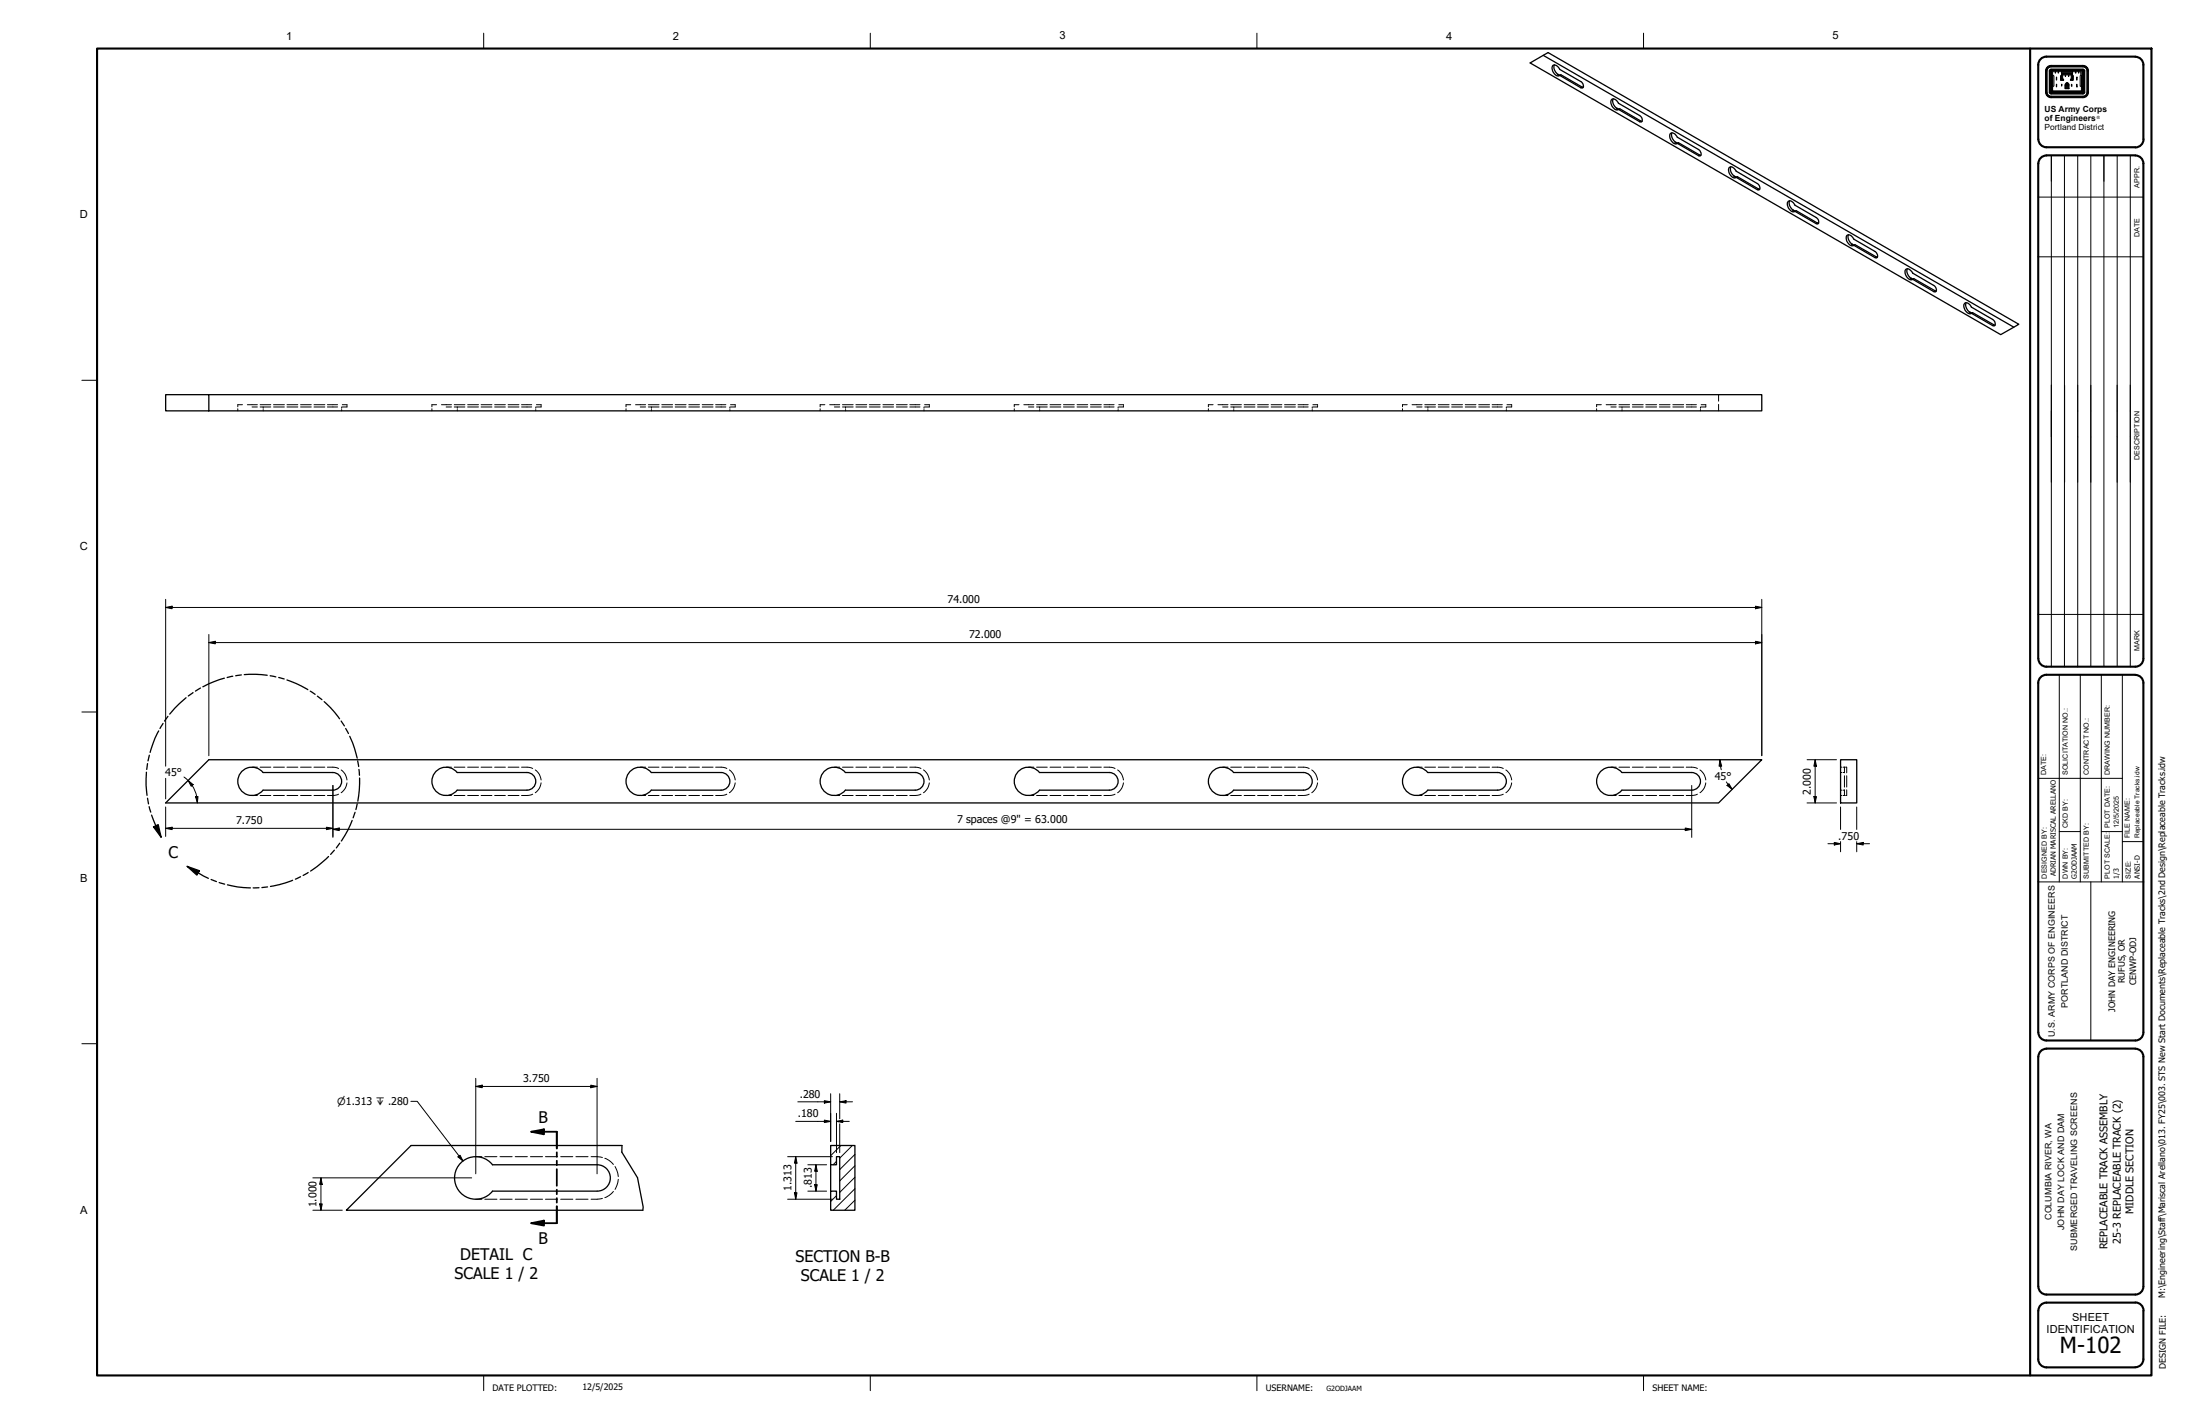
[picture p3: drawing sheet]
<svg xmlns="http://www.w3.org/2000/svg" width="864mm" height="559mm" viewBox="0 0 864 559" stroke-linecap="round" stroke-linejoin="round" font-family="sans-serif">
<!-- layer: Hatch (ANSI) -->
<path d="M328.4 455.7l-1.4 1.4M330.1 449.5l-4 4M334.6 449.5l-5 5M335.6 457.5l-6 5.9M335.6 453l-6 6M328.4 469.2l-2.3 2.3M335.6 471l-4 3.9M335.6 466.5l-8.5 8.4M335.6 462l-6 5.9" fill="none" stroke="#000" stroke-width=".39"/>
<!-- layer: Hidden (ANSI) -->
<g fill="none" stroke="#000" stroke-width=".39">
<path d="M95.2 158.8h-1.9v.8M97.1 158.8h3.9M98.9 159.7h2.1M102.1 158.8h4.2M102.1 159.7h4.2M103.3 159.7v.5M107.4 158.8h4.2M107.4 159.7h4.2M112.6 158.8h4.3M112.6 159.7h4.3M118 158.8h4.2M118 159.7h4.2"/>
<path d="M123.3 158.8h4.2M123.3 159.7h4.2M128.5 158.8h4M128.5 159.7h4M134.1 159.7v.5M134.4 158.8h1.8v.3M136.2 159.4v.3h-1.8M171.4 158.8h-1.9v.8M173.3 158.8h3.9M175.1 159.7h2.1M178.3 158.8h4.2M178.3 159.7h4.2"/>
<path d="M179.5 159.7v.5M183.6 158.8h4.2M183.6 159.7h4.2M188.8 158.8h4.3M188.8 159.7h4.3M194.2 158.8h4.2M194.2 159.7h4.2M199.5 158.8h4.2M199.5 159.7h4.2M204.7 158.8h4M204.7 159.7h4M210.3 159.7v.5"/>
<path d="M210.6 158.8h1.8v.3M212.4 159.4v.3h-1.8M247.6 158.8h-1.9v.8M249.5 158.8h3.9M251.3 159.7h2.1M254.5 158.8h4.2M254.5 159.7h4.2M255.7 159.7v.5M259.8 158.8h4.2M259.8 159.7h4.2M265 158.8h4.3M265 159.7h4.3"/>
<path d="M270.4 158.8h4.2M270.4 159.7h4.2M275.7 158.8h4.2M275.7 159.7h4.2M280.9 158.8h4M280.9 159.7h4M286.5 159.7v.5M286.8 158.8h1.8v.3M288.6 159.4v.3h-1.8M323.8 158.8h-1.9v.8M325.7 158.8h3.9M327.5 159.7h2.1"/>
<path d="M330.7 158.8h4.2M330.7 159.7h4.2M331.9 159.7v.5M336 158.8h4.2M336 159.7h4.2M341.2 158.8h4.3M341.2 159.7h4.3M346.6 158.8h4.2M346.6 159.7h4.2M351.9 158.8h4.2M351.9 159.7h4.2M357.1 158.8h4"/>
<path d="M357.1 159.7h4M362.7 159.7v.5M363 158.8h1.8v.3M364.8 159.4v.3h-1.8M400 158.8h-1.9v.8M401.9 158.8h3.9M403.7 159.7h2.1M406.9 158.8h4.2M406.9 159.7h4.2M408.1 159.7v.5M412.2 158.8h4.2M412.2 159.7h4.2"/>
<path d="M417.4 158.8h4.3M417.4 159.7h4.3M422.8 158.8h4.2M422.8 159.7h4.2M428.1 158.8h4.2M428.1 159.7h4.2M433.3 158.8h4M433.3 159.7h4M438.9 159.7v.5M439.2 158.8h1.8v.3M441 159.4v.3h-1.8M476.2 158.8h-1.9v.8"/>
<path d="M478.1 158.8h3.9M479.9 159.7h2.1M483.1 158.8h4.2M483.1 159.7h4.2M484.3 159.7v.5M488.4 158.8h4.2M488.4 159.7h4.2M493.6 158.8h4.3M493.6 159.7h4.3M499 158.8h4.2M499 159.7h4.2M504.3 158.8h4.2"/>
<path d="M504.3 159.7h4.2M509.5 158.8h4M509.5 159.7h4M515.1 159.7v.5M515.4 158.8h1.8v.3M517.2 159.4v.3h-1.8M552.4 158.8h-1.9v.8M554.3 158.8h3.9M556.1 159.7h2.1M559.3 158.8h4.2M559.3 159.7h4.2M560.5 159.7v.5"/>
<path d="M564.6 158.8h4.2M564.6 159.7h4.2M569.8 158.8h4.3M569.8 159.7h4.3M575.2 158.8h4.2M575.2 159.7h4.2M580.5 158.8h4.2M580.5 159.7h4.2M585.7 158.8h4M585.7 159.7h4M591.3 159.7v.5M591.6 158.8h1.8v.3"/>
<path d="M593.4 159.4v.3h-1.8M628.6 158.8h-1.9v.8M630.5 158.8h3.9M632.3 159.7h2.1M635.5 158.8h4.2M635.5 159.7h4.2M636.7 159.7v.5M640.8 158.8h4.2M640.8 159.7h4.2M646 158.8h4.3M646 159.7h4.3M651.4 158.8h4.2"/>
<path d="M651.4 159.7h4.2M656.7 158.8h4.2M656.7 159.7h4.2M661.9 158.8h4M661.9 159.7h4M667.5 159.7v.5M667.8 158.8h1.8v.3M669.6 159.4v.3h-1.8M674.6 154.9v2.5M674.6 158.7v2.5M93.3 160.4v.8M103.3 160.7v.5"/>
<path d="M134.1 160.7v.5M169.5 160.4v.8M179.5 160.7v.5M210.3 160.7v.5M245.7 160.4v.8M255.7 160.7v.5M286.5 160.7v.5M321.9 160.4v.8M331.9 160.7v.5M362.7 160.7v.5M398.1 160.4v.8M408.1 160.7v.5"/>
<path d="M438.9 160.7v.5M474.3 160.4v.8M484.3 160.7v.5M515.1 160.7v.5M550.5 160.4v.8M560.5 160.7v.5M591.3 160.7v.5M626.7 160.4v.8M636.7 160.7v.5M667.5 160.7v.5M98.9 301.1h2.1M98.9 312.2h2.1"/>
<path d="M102.1 301.1h4.2M102.1 312.2h4.2M107.4 301.1h4.2M107.4 312.2h4.2M112.6 301.1h4.3M112.6 312.2h4.3M118 301.1h4.2M118 312.2h4.2M123.3 301.1h4.2M123.3 312.2h4.2M128.5 301.1a7.8 7.8 0 0 1 4.4 .5M132.9 311.7a7.8 7.8 0 0 1-4.4 .5"/>
<path d="M133.9 302.1l1.6 1.7 .7 2.3M136.2 307.2l-.7 2.2-1.6 1.7M175.1 301.1h2.1M175.1 312.2h2.1M178.3 301.1h4.2M178.3 312.2h4.2M183.6 301.1h4.2M183.6 312.2h4.2M188.8 301.1h4.3M188.8 312.2h4.3M194.2 301.1h4.2M194.2 312.2h4.2"/>
<path d="M199.5 301.1h4.2M199.5 312.2h4.2M204.7 301.1a7.8 7.8 0 0 1 4.4 .5M209.1 311.7a7.8 7.8 0 0 1-4.4 .5M210.1 302.1l1.6 1.7 .7 2.3M212.4 307.2l-.7 2.2-1.6 1.7M251.3 301.1h2.1M251.3 312.2h2.1M254.5 301.1h4.2M254.5 312.2h4.2M259.8 301.1h4.2M259.8 312.2h4.2"/>
<path d="M265 301.1h4.3M265 312.2h4.3M270.4 301.1h4.2M270.4 312.2h4.2M275.7 301.1h4.2M275.7 312.2h4.2M280.9 301.1a7.8 7.8 0 0 1 4.4 .5M285.3 311.7a7.8 7.8 0 0 1-4.4 .5M286.3 302.1l1.6 1.7 .7 2.3M288.6 307.2l-.7 2.2-1.6 1.7M327.5 301.1h2.1M327.5 312.2h2.1"/>
<path d="M330.7 301.1h4.2M330.7 312.2h4.2M336 301.1h4.2M336 312.2h4.2M341.2 301.1h4.3M341.2 312.2h4.3M346.6 301.1h4.2M346.6 312.2h4.2M351.9 301.1h4.2M351.9 312.2h4.2M357.1 301.1a7.8 7.8 0 0 1 4.4 .5M361.5 311.7a7.8 7.8 0 0 1-4.4 .5"/>
<path d="M362.5 302.1l1.6 1.7 .7 2.3M364.8 307.2l-.7 2.2-1.6 1.7M403.7 301.1h2.1M403.7 312.2h2.1M406.9 301.1h4.2M406.9 312.2h4.2M412.2 301.1h4.2M412.2 312.2h4.2M417.4 301.1h4.3M417.4 312.2h4.3M422.8 301.1h4.2M422.8 312.2h4.2"/>
<path d="M428.1 301.1h4.2M428.1 312.2h4.2M433.3 301.1a7.8 7.8 0 0 1 4.4 .5M437.7 311.7a7.8 7.8 0 0 1-4.4 .5M438.7 302.1l1.6 1.7 .7 2.3M441 307.2l-.7 2.2-1.6 1.7M479.9 301.1h2.1M479.9 312.2h2.1M483.1 301.1h4.2M483.1 312.2h4.2M488.4 301.1h4.2M488.4 312.2h4.2"/>
<path d="M493.6 301.1h4.3M493.6 312.2h4.3M499 301.1h4.2M499 312.2h4.2M504.3 301.1h4.2M504.3 312.2h4.2M509.5 301.1a7.8 7.8 0 0 1 4.4 .5M513.9 311.7a7.8 7.8 0 0 1-4.4 .5M514.9 302.1l1.6 1.7 .7 2.3M517.2 307.2l-.7 2.2-1.6 1.7M556.1 301.1h2.1M556.1 312.2h2.1"/>
<path d="M559.3 301.1h4.2M559.3 312.2h4.2M564.6 301.1h4.2M564.6 312.2h4.2M569.8 301.1h4.3M569.8 312.2h4.3M575.2 301.1h4.2M575.2 312.2h4.2M580.5 301.1h4.2M580.5 312.2h4.2M585.7 301.1a7.8 7.8 0 0 1 4.4 .5M590.1 311.7a7.8 7.8 0 0 1-4.4 .5"/>
<path d="M591.1 302.1l1.6 1.7 .7 2.3M593.4 307.2l-.7 2.2-1.6 1.7M632.3 301.1h2.1M632.3 312.2h2.1M635.5 301.1h4.2M635.5 312.2h4.2M640.8 301.1h4.2M640.8 312.2h4.2M646 301.1h4.3M646 312.2h4.3M651.4 301.1h4.2M651.4 312.2h4.2"/>
<path d="M656.7 301.1h4.2M656.7 312.2h4.2M661.9 301.1a7.8 7.8 0 0 1 4.4 .5M666.3 311.7a7.8 7.8 0 0 1-4.4 .5M667.3 302.1l1.6 1.7 .7 2.3M669.6 307.2l-.7 2.2-1.6 1.7M722.5 301.1h.5M722.5 312.2h.5M722.5 310.1h.5M722.5 303.1h.5M723.5 301.1h.8M723.5 312.2h.5"/>
<path d="M723.5 310.1h.5M723.5 303.1h.5M724 309.9v2.3h.3M724 301.1v2.2M724 304.4v4.5M724.6 301.1h.3v2.2M724.9 309.9v2.3h-.3M724.9 304.4v4.5M186.8 453.9h2.4M190.3 453.9h4.8M196.3 453.9h4.7M202.2 453.9h4.8"/>
<path d="M208.2 453.9h4.8M214.1 453.9h4.8M220.1 453.9h4.8M226.1 453.9h4.7M232 453.9l4.5 .3M237.4 454.5a7.4 7.4 0 0 1 3.4 2.4M241.4 457.8l1.1 2.6 .2 1.3M186.8 470.6h2.4M190.3 470.6h4.8M196.3 470.6h4.7M202.2 470.6h4.8M208.2 470.6h4.8"/>
<path d="M214.1 470.6h4.8M220.1 470.6h4.8M226.1 470.6h4.7M236.5 470.3l-4.5 .3M240.8 467.6a7.4 7.4 0 0 1-3.4 2.4M242.7 462.8l-.2 1.3-1.1 2.6"/>
</g>
<!-- layer: Visible (ANSI) -->
<g fill="none" stroke="#000" stroke-width=".51">
<path d="M600.6 24.7l7.1-4.1 184.8 106.7-7.1 4zM605.8 21.7l184.7 106.7M610.2 25.5v1.9l.9 1.4 1.2 .7M611.4 29.3l1 .2M612.3 29.6a2.43 2.43 0 0 1-3-2.6 1.23 1.23 0 0 1 .8-1.5 1.23 1.23 0 0 1 1.5 .8l.7 .9 8.5 4.9 .5 .7a.95 .95 0 0 1 .3 1 .95 .95 0 0 1-.8 .7l-8.5-4.9 .4-.3 8.8 5M633.2 38.8l-.2 1 .4 1.3 .8 1.1 1.1 .7a2.13 2.13 0 0 1-2.8-1.9 1.33 1.33 0 0 1 .3-2.1 1.33 1.33 0 0 1 1.9 .7l.6 .9 8.3 4.8 .9 1.1a.84 .84 0 0 1 .2 1 .84 .84 0 0 1-1.1 .4l-8.3-4.9 .5-.2 8.8 4.9M634.5 42.7l1 .2M656.3 52.1l-.2 1 .4 1.3 .9 1.1 1 .8a2.43 2.43 0 0 1-3-2.6 1.23 1.23 0 0 1 .9-1.6 1.23 1.23 0 0 1 1.5 .9l.6 .8 8.9 5.4a1.19 1.19 0 0 1-.2 2l-8.7-4.9 .5-.3 8.7 5M657.5 56l1.1 .2M679.4 65.5v1.9l1 1.4 1.1 .8a2.43 2.43 0 0 1-2.9-2.6 1.23 1.23 0 0 1 .8-1.5 1.23 1.23 0 0 1 1.5 .8l.6 .9 8.3 4.8 .8 .8a.94 .94 0 0 1 .3 1 .94 .94 0 0 1-.9 .7l-8.5-4.9 .5-.3 8.8 5M680.7 69.3l1 .2M702.5 78.8l-.2 1 .3 1a3.6 3.6 0 0 0 2.1 2.1"/>
<path d="M703.8 82.7l1 .2M704.6 82.9a2.48 2.48 0 0 1-3-2.6 1.26 1.26 0 0 1 .9-1.5 1.26 1.26 0 0 1 1.5 .8l.6 .9 8.3 4.8 .9 1.1a.84 .84 0 0 1 .2 1 .84 .84 0 0 1-1.1 .4l-8.3-4.9 .5-.2 8.8 4.9M725.6 92.1l-.2 1.1 .3 .9a3.7 3.7 0 0 0 2 2.1M726.8 96l1.1 .2M727.7 96.3a2.66 2.66 0 0 1-3-3.3 1.22 1.22 0 0 1 1.2-.9 1.22 1.22 0 0 1 1.2 .9l.6 .9 8.9 5.3a1.19 1.19 0 0 1-.2 2l-8.7-4.9 .5-.3 8.7 5M748.7 105.5v1.9a4 4 0 0 0 2.1 2.1M749.9 109.3l1.1 .2M750.8 109.6a2.43 2.43 0 0 1-3-2.6 1.23 1.23 0 0 1 .9-1.5 1.23 1.23 0 0 1 1.5 .8l.6 .9 8.3 4.8 .7 .8a.94 .94 0 0 1 .4 1 .94 .94 0 0 1-.9 .7l-8.5-4.9 .5-.3 8.7 5M771.8 118.8l-.2 1 .2 .9a3.5 3.5 0 0 0 2.1 2.2M773 122.7l1.1 .1M773.9 122.9a2.48 2.48 0 0 1-3-2.6 1.18 1.18 0 0 1 .6-1.5 1.18 1.18 0 0 1 1.5 .6l.9 1.1 8.3 4.8 .9 1.1a.84 .84 0 0 1 .1 1 .84 .84 0 0 1-1 .4l-8.3-4.9 .4-.2 8.8 4.9M65 154.9h17v6.3h-17z"/>
<path d="M82 154.9h609.6v6.3h-609.6M82 298.1h609.6l-17 17h-609.6zM722.5 298.1h6.4v17h-6.4zM103.3 303.2a5.6 5.6 0 0 0-8.2-.7 5.6 5.6 0 0 0 0 8.2 5.6 5.6 0 0 0 8.2-.7M103.3 310.1h27.4M103.3 303.1h27.4M130.7 303.1a3.5 3.5 0 0 1 3.4 3.5 3.5 3.5 0 0 1-3.4 3.5M179.5 310a5.6 5.6 0 0 1-8.2 .6 5.6 5.6 0 0 1 .1-8.2 5.6 5.6 0 0 1 8.1 .7h27.4a3.5 3.5 0 0 1 3.4 3.5 3.5 3.5 0 0 1-3.4 3.5h-27.4M255.7 303.2a5.6 5.6 0 0 0-8.2-.7 5.6 5.6 0 0 0 0 8.2 5.6 5.6 0 0 0 8.2-.7M255.7 310.1h27.4M255.7 303.1h27.4M283.1 303.1a3.5 3.5 0 0 1 3.4 3.5 3.5 3.5 0 0 1-3.4 3.5"/>
<path d="M331.9 310a5.6 5.6 0 0 1-8.2 .6 5.6 5.6 0 0 1 .1-8.2 5.6 5.6 0 0 1 8.1 .7h27.4a3.5 3.5 0 0 1 3.4 3.5 3.5 3.5 0 0 1-3.4 3.5h-27.4M408.1 303.2a5.6 5.6 0 0 0-8.2-.7 5.6 5.6 0 0 0 0 8.2 5.6 5.6 0 0 0 8.2-.7M408.1 310.1h27.4M408.1 303.1h27.4M435.5 303.1a3.5 3.5 0 0 1 3.4 3.5 3.5 3.5 0 0 1-3.4 3.5M484.3 310a5.6 5.6 0 0 1-8.2 .6 5.6 5.6 0 0 1 .1-8.2 5.6 5.6 0 0 1 8.1 .7h27.4a3.5 3.5 0 0 1 3.4 3.5 3.5 3.5 0 0 1-3.4 3.5h-27.4M560.5 303.2a5.6 5.6 0 0 0-8.2-.7 5.6 5.6 0 0 0 0 8.2 5.6 5.6 0 0 0 8.2-.7M560.5 303.1h27.4a3.5 3.5 0 0 1 3.4 3.5 3.5 3.5 0 0 1-3.4 3.5h-27.4M636.7 310a5.6 5.6 0 0 1-8.2 .6 5.6 5.6 0 0 1 .1-8.2 5.6 5.6 0 0 1 8.1 .7h27.4a3.5 3.5 0 0 1 3.4 3.5 3.5 3.5 0 0 1-3.4 3.5h-27.4M234.4 457.1h-41.1a8.4 8.4 0 0 0-12.2-1 8.4 8.4 0 0 0 0 12.3 8.4 8.4 0 0 0 12.2-1h41.1M234.4 457.1a5.2 5.2 0 0 1 5.2 5.1 5.2 5.2 0 0 1-5.2 5.2M244.2 449.5h-82.8l-25.4 25.4h116.3"/>
<path d="M326.1 449.5h9.5v25.4h-9.5v-7.5h2.3v3.2h1.2v-16.7h-1.2v3.2h-2.3zM326.1 457.1v10.3"/>
</g>
<!-- layer: Visible Narrow (ANSI) -->
<g fill="none" stroke="#000" stroke-width=".39">
<path d="M611.6 29.2l-.2 .1M621 34.2l-.5 .2M634.7 42.5l-.2 .2M644.1 47.5l-.5 .3M657.8 55.8l-.3 .2M667.2 60.8l-.5 .3M680.9 69.2l-.2 .1M690.3 74.2l-.5 .2M704 82.5l-.2 .2M713.4 87.5l-.5 .3M727.1 95.8l-.3 .2M736.5 100.8l-.5 .3"/>
<path d="M750.2 109.2l-.3 .1M759.6 114.1l-.5 .3M773.3 122.5l-.3 .2M782.6 127.4l-.4 .4"/>
</g>
<!-- layer: Break Line (ANSI) -->
<path d="M244.2 449.5l-.1 2.6 6.2 10.1 2.2 11.4-.2 1.3" fill="none" stroke="#000" stroke-width=".51"/>
<!-- layer: Detail Boundary (ANSI) -->
<g fill="none" stroke="#000" stroke-width=".51">
<path d="M73 273.8l-4.4 4.1-2 2.3M75.8 271.8l-1.9 1.3M78.7 270l-2 1.2M88.1 266.1l-4 1.4-4.5 2M91.4 265.4l-2.2 .5M94.7 264.9l-2.2 .3M95.9 264.7l4.4-.1 4.6 .4M106 265.2l2.3 .4M109.4 265.9l2.2 .5M112.6 266.8l3.7 1.4 4.5 2.4M121.8 271.2l1.9 1.3M124.6 273.2l1.8 1.4"/>
<path d="M127.3 275.3l2.4 2.3 3.6 4.5M57.9 299.7l-.3 2.2M58.6 296.4l-.5 2.2M62.3 286.8l-1.5 2.9-1.9 5.6M64 283.9l-1.2 2M65.9 281.1l-1.3 1.9M133.9 283l1.3 1.9M135.7 285.9l1.1 1.9M137.3 288.9l1.9 4.9 1 3.7M140.4 298.6l.4 2.2M57.5 303l-.2 5.1 .4 4M57.9 313.2l.4 2.3"/>
<path d="M58.5 316.5l.7 2.2M59.5 319.8l3.7 8.7M139.4 318.8l-.8 2.1M140.2 315.5l-.5 2.2M140.9 301.9l.2 2.3M141.2 305.3l-.2 4.8-.5 4.3M60.3 324.5l1.8-.9 1.1 4.9zM73.5 340l4.8 1.7-1 1.7zM73.5 340l8.3 4.7M129 336.1l-4.6 4-2.5 1.7M131.3 333.6l-1.5 1.7M133.3 330.9l-1.3 1.8"/>
<path d="M138.2 321.9l-1.7 3.9-2.5 4.2M82.9 345.1l2.1 .8M86 346.3l2.2 .7M89.3 347.2l3.9 .8 5.1 .4M101.7 348.4h-2.3M105 348l-2.2 .3M114.9 345.4l-5.3 1.8-3.4 .7M118 344l-2 1M121 342.4l-2 1.1"/>
</g>
<g fill="#000">
<path d="M60.3 324.5l1.8-.9 1.1 4.9z" fill-rule="evenodd"/>
<path d="M73.5 340l4.8 1.7-1 1.7z" fill-rule="evenodd"/>
</g>
<!-- layer: Section Line (ANSI) -->
<path d="M208.5 444.1l5.1-.9v1.9zM208.5 444.1h10.1v6.6M218.6 452.2v1.8M218.6 455.5v1.8M218.6 458.8v6.5M208.5 480l5.1-1v1.9zM218.6 466.9v1.7M218.6 470.2v1.7M218.6 473.4v6.6h-10.1" fill="none" stroke="#000" stroke-width=".7"/>
<g fill="#000">
<path d="M208.5 444.1l5.1-.9v1.9z" fill-rule="evenodd"/>
<path d="M208.5 480l5.1-1v1.9z" fill-rule="evenodd"/>
</g>
<!-- layer: Castle -->
<g fill="none" stroke="#000" stroke-width=".39">
<path d="M803 36.2l.6 1.5 1.5 .7M803 27.8v8.4M803.1 27.8v8.4M803.1 36.2l.6 1.4 1.4 .6M803.3 27.8v8.9l.9 1.1 .9 .2M803.4 27.8l.1 8.8 .8 1.1 .8 .2M803.6 27.8v8.4l.3 .9 1.2 .6M804.4 27.8v8.4l.2 .5 .5 .2M804.5 27.8v8.4l.6 .6M804.7 27.8v8.4l.4 .4M804.9 27.8v8.4l.2 .2M805.1 27.8v8.5"/>
<path d="M805.1 27.7v.1M805.1 27.6l-.2 .2M805.1 27.4l-.4 .4M805.1 27.2l-.6 .6M805.1 27.1l-.5 .2-.2 .5M805.1 26.3l-.9 .3-.6 1.2M805.1 26.1l-1.2 .5-.5 1.2M805.1 26l-1.3 .5-.5 1.3M805.1 25.8l-1.4 .6-.6 1.4M805.1 25.7l-1.5 .6-.6 1.5M805.2 27.7l12.6 .1M805.2 27.6h12.5l.2 .2"/>
<path d="M805.2 27.4h12.5l.4 .4M805.2 27.2h12.5l.6 .6M805.2 27.1h12.5l.5 .2 .2 .5M805.2 26.3h12.5l1.2 .6 .3 .9M805.2 26.1h12.5l1.2 .5 .5 1.2M805.2 26h12.5l1.3 .5 .5 1.3M805.2 25.8l13 .1 1.2 .9 .3 1M805.2 25.7h13l1.3 1 .3 1.1M805.2 38.2h12.4M805.3 27.8v8.3h12.2v-8.3M805.4 27.8v8.1h11.9v-8.1M805.5 27.7h3.7l-.3 3.6h.9l-.3-.6v-1.6h3.7l-.2 2.2h.8l-.2-3.5h3.7v1.5l-.3 .5v4l.4 .3v1.7h-11.8l.2-6-.3-.5z"/>
<path d="M805.6 29.7v4.2M805.8 28.1h1v.6l.1-.6h1v.6l.1-.6h1.2l-.3 3.5h1.2v-.5l-.4-.2v-1.5h1v.6l.1-.6h1.2v.6l.1-.6h1v1.5l-.4 .7h1.1l-.2-3.5h1.1v.6l.2-.6h1v.6l.1-.6h.8l-.3 5.7 .6 .2v1.7h-11.3v-1.6l.5-.4v-3.9l-.5-.4zM805.8 29.8v4M807.2 33.1l.1 1zM807.2 30.3l.1 1.1zM809.2 29.8v1.3h.3l-.3-.2M809.2 33.1l.2 .7zM809.5 28.1h3.8M809.5 29h3.8M809.5 28.8h3.8M809.5 28.7h3.8M809.5 28.6h3.8"/>
<path d="M809.5 28.3h3.8M809.5 28h3.8M810.6 33.3h1.6v1.5h-1.6zM810.6 33.3a.81 .81 0 0 1 .9-.9 .81 .81 0 0 1 .7 1M810.8 33.3v1.5M811 33.3v1.5M811.1 34.8l.1-1.5 .2-.4 .3 1.9M811.4 32.8l.4 .6v1.4M811.4 32.5l-.6 .8M811.4 32.6l.6 .5v1.7M811.4 32.7l-.4 .6M811.5 33.4l-.1 1.4"/>
<path d="M813.1 33.1l.2 .7zM813.6 29.8v1.3h-.4l.4-.2M815.1 30.3l.2 1.1zM815.1 33.1l.2 1zM817.1 29.8v4M817.2 29.7v4.2M817.8 27.8v8.5h-12.6M817.9 27.8v8.4M817.9 36.2l-.2 .2h-12.5M818.1 27.8l-.2 8.7-12.7 .1M818.2 27.8v8.4M818.3 36.2l-.6 .6h-12.5"/>
<path d="M818.4 27.8v8.4l-.2 .5-.5 .2h-12.5M819.2 27.8v8.4l-.6 1.2-.9 .3h-12.5M819.3 27.8v8.4M819.4 36.2l-.5 1.2-1.2 .5h-12.5M819.5 27.8v8.4l-.2 .9-.7 .7-.9 .2h-12.5M819.7 27.8l-.1 8.9-.9 1.2-1 .3M819.8 27.8v8.4l-.3 1.1-.7 .8-1.1 .3h-12.5"/>
</g>
<!-- layer: 0 -->
<path d="M38.1 19h806.4v520.8h-806.4zM796.9 19v520.8" fill="none" stroke="#000" stroke-width=".83"/>
<!-- layer: G-ANNO-TTLB -->
<g fill="none" stroke="#000" stroke-width=".39">
<path d="M189.9 13v6M341.6 13v6M493.4 13v6M645.2 13v6M805.2 61v10.1M825.9 61v10.1M32.1 149.2h6M805.2 151.1v20.3M810.5 151.1v38.1M815.6 151.1v38.1M820.7 151.1v38.1M831.1 151.1v38.1"/>
<path d="M836.2 151.1v38.1M805.2 161.3v27.9M32.1 279.4h6M808.4 264.8v81.3M816.6 264.8v81.3M824.9 264.8v81.3M833.1 264.8v81.3M808.4 326.3h8.2M824.9 326.3h8.2M833.1 330.3h8.3M799.9 346.1h41.7M820.7 346.1v62.2"/>
<path d="M32.1 409.6h6M189.9 539.8v5.9M341.6 539.8v5.9M493.4 539.8v5.9M645.2 539.8v5.9"/>
</g>
<g fill="none" stroke="#000" stroke-width=".83">
<path d="M803.3 22.2h34.9M803.3 22.2a3.2 3.2 0 0 0-3.2 3.2v29.2M838.2 22.3a3.1 3.1 0 0 1 3.2 3.1v29.2M800.2 54.6a3.1 3.1 0 0 0 3.1 3.2M841.4 54.6a3.2 3.2 0 0 1-3.2 3.2h-34.9M800.1 64.1v194.3M803.3 61h34.9M803.3 61a3.1 3.1 0 0 0-3.1 3.2M838.2 61a3.1 3.1 0 0 1 3.2 3.2v194.2a3.1 3.1 0 0 1-3.2 3.2h-34.9M800.2 258.5a3.1 3.1 0 0 0 3.1 3.1M803.3 264.8h34.9M803.3 264.8a3.2 3.2 0 0 0-3.2 3.2v137.1"/>
<path d="M838.2 264.9a3.1 3.1 0 0 1 3.2 3.1v137.1M800.1 414.7v90.1M800.2 405.2a3.1 3.1 0 0 0 3.1 3.1M803.3 411.5h34.9M803.3 411.5a3.1 3.1 0 0 0-3.1 3.2M838.2 411.5a3.1 3.1 0 0 1 3.2 3.2M841.4 405.2a3.1 3.1 0 0 1-3.2 3.1h-34.9M841.4 414.7v90.2a3.1 3.1 0 0 1-3.2 3.1h-34.9M800.1 514.3v19.1a3.2 3.2 0 0 0 3.2 3.2M800.2 504.9a3.1 3.1 0 0 0 3.1 3.1M803.3 511.2h34.9M803.3 511.2a3.1 3.1 0 0 0-3.1 3.1"/>
<path d="M838.2 511.1a3.1 3.1 0 0 1 3.2 3.2v19.1a3.1 3.1 0 0 1-3.2 3.1M803.3 536.6h34.9"/>
</g>
<!-- layer: G-ANNO-TTBL -->
<path d="M800.1 77.3h41.3M805.2 61v200.6M810.4 61v200.6M815.6 61v200.6M820.7 61v200.6M825.9 61v200.6M831.1 61v200.6M836.2 61v200.6M799.9 100.8h41.3M799.9 241.1h41.3M800.1 305.4h33" fill="none" stroke="#000" stroke-width=".39"/>
<!-- layer: Dimension (ANSI) -->
<g fill="none" stroke="#000" stroke-width=".39">
<path d="M65 238.4l2.6-.5v1zM65 238.4h626.6M65 235.2v65.5M689.1 237.9l2.5 .5-2.5 .5zM691.6 235.2v61.3M82 252.2l2.5-.5v1zM82 252.2h609.6M82 249v47.5M689.1 251.7l2.5 .5-2.5 .5zM675.1 298.1l.7 2.5-1 .1zM675.1 298.1l.2 2.6M709.4 298.1h11.5"/>
<path d="M712.5 298.1l.5 2.6h-1zM712.5 298.1v17M65 305.4v8.1M65 316.7v11.5M72.2 304.9l1.6 1.4M73.9 306.3l1.9 1.6-.7 .6zM73.9 306.3l1.5 1.9M75.4 308.2l1.5 3.1 .6 3.8M76.8 312.7l.9-.2-.2 2.6zM130.7 308.2v20.4M664.1 308.2v20.4M675.4 300.7l.3 1.4"/>
<path d="M677.7 306.8l.7 1.1M677.9 308.2l.8-.7 1.3 2.3zM678.3 307.9l1.7 1.9M709.4 315.1h11.5M712 312.6h1l-.5 2.5zM722.5 316.7v8.8M728.9 316.7v8.8M65 325.1l2.6-.5v1zM65 325.1h65.7M128.1 324.6l2.6 .5-2.6 .5zM130.7 325.4l2.5-.5v1zM130.7 325.4h533.4"/>
<path d="M661.5 324.9l2.6 .5-2.6 .5zM717.5 331.1h5M720 330.6l2.5 .5-2.5 .5zM722.5 330.3v4M728.9 331.1l2.5-.5v1zM728.9 331.1h5M728.9 330.3v4M186.8 426.3l2.5-.5v1zM186.8 426.3h47.6M186.8 423.2v37.4M231.9 425.8l2.5 .5-2.5 .5zM234.4 423.2v37.4"/>
<path d="M313.2 432.4h12.9M323.6 439.5l2.5 .6-2.5 .4zM323.6 431.9l2.5 .5-2.5 .5zM326.1 429.2v18.7M328.4 436.9v15.4M329.6 432.4l2.5-.5v1zM329.6 432.4h5M329.6 429.2v9.8M309.2 453.9h17.6M312.4 453.9l.5 2.5h-1.1zM312.4 453.9v16.7M312.4 440.1h13.7"/>
<path d="M317.1 457.1h7.4M320.3 457.1l.5 2.5h-1zM320.3 457.1v10.3M328.4 440.1l2.4-.6v1zM328.4 440.1h5M329.6 441v11.3M122.8 474.9h11.6M122.8 462.2h62.4M125.5 472.4h1l-.5 2.5zM126 462.2l.5 2.6h-1zM126 462.2v12.7M309.2 470.6h17.6"/>
<path d="M311.8 468.1h1.1l-.5 2.5zM317.1 467.4h7.4M319.8 464.9h1l-.5 2.5z"/>
</g>
<g fill="#000">
<path d="M65 238.4l2.6-.5v1z" fill-rule="evenodd"/>
<path d="M689.1 237.9l2.5 .5-2.5 .5z" fill-rule="evenodd"/>
<path d="M82 252.2l2.5-.5v1z" fill-rule="evenodd"/>
<path d="M689.1 251.7l2.5 .5-2.5 .5z" fill-rule="evenodd"/>
<path d="M73.9 306.3l1.9 1.6-.7 .6z" fill-rule="evenodd"/>
<path d="M76.8 312.7l.9-.2-.2 2.6z" fill-rule="evenodd"/>
<path d="M675.1 298.1l.7 2.5-1 .1z" fill-rule="evenodd"/>
<path d="M677.9 308.2l.8-.7 1.3 2.3z" fill-rule="evenodd"/>
<path d="M712 312.6h1l-.5 2.5z" fill-rule="evenodd"/>
<path d="M712.5 298.1l.5 2.6h-1z" fill-rule="evenodd"/>
<path d="M65 325.1l2.6-.5v1z" fill-rule="evenodd"/>
<path d="M128.1 324.6l2.6 .5-2.6 .5z" fill-rule="evenodd"/>
<path d="M130.7 325.4l2.5-.5v1z" fill-rule="evenodd"/>
<path d="M661.5 324.9l2.6 .5-2.6 .5z" fill-rule="evenodd"/>
<path d="M720 330.6l2.5 .5-2.5 .5z" fill-rule="evenodd"/>
<path d="M728.9 331.1l2.5-.5v1z" fill-rule="evenodd"/>
<path d="M186.8 426.3l2.5-.5v1z" fill-rule="evenodd"/>
<path d="M231.9 425.8l2.5 .5-2.5 .5z" fill-rule="evenodd"/>
<path d="M323.6 431.9l2.5 .5-2.5 .5z" fill-rule="evenodd"/>
<path d="M328.4 440.1l2.4-.6v1z" fill-rule="evenodd"/>
<path d="M329.6 432.4l2.5-.5v1z" fill-rule="evenodd"/>
<path d="M312.4 453.9l.5 2.5h-1.1z" fill-rule="evenodd"/>
<path d="M320.3 457.1l.5 2.5h-1z" fill-rule="evenodd"/>
<path d="M323.6 439.5l2.5 .6-2.5 .4z" fill-rule="evenodd"/>
<path d="M125.5 472.4h1l-.5 2.5z" fill-rule="evenodd"/>
<path d="M126 462.2l.5 2.6h-1z" fill-rule="evenodd"/>
<path d="M311.8 468.1h1.1l-.5 2.5z" fill-rule="evenodd"/>
<path d="M319.8 464.9h1l-.5 2.5z" fill-rule="evenodd"/>
</g>
<!-- layer: Symbol (ANSI) -->
<path d="M161.3 432.2h2.5l17.9 23.4M179.8 454l.8-.7 1.1 2.3z" fill="none" stroke="#000" stroke-width=".39"/>
<path d="M179.8 454l.8-.7 1.1 2.3z" fill-rule="evenodd" fill="#000"/>
<text font-size="8.7" x="808.6" y="531.1">M-102</text>
<g font-size="6.3">
<text x="66.2" y="336.9">C</text>
<text x="211.3" y="440.6">B</text>
<text x="211.3" y="488.1">B</text>
<text x="180.7" y="494.6">DETAIL C</text>
<text x="312.3" y="495">SECTION B-B</text>
<text x="178.4" y="502.1">SCALE 1 / 2</text>
<text x="314.4" y="502.5">SCALE 1 / 2</text>
</g>
<g font-size="4.4">
<text x="112.3" y="15.6">1</text>
<text x="264.1" y="15.6">2</text>
<text x="415.9" y="15.5">3</text>
<text x="567.6" y="15.6">4</text>
<text x="719.4" y="15.5">5</text>
<text x="31.4" y="85.7">D</text>
<text x="31.4" y="215.9">C</text>
<text x="31.5" y="346.1">B</text>
<text x="31.5" y="476.2">A</text>
</g>
<g font-size="4.3">
<text x="813.4" y="518.3">SHEET</text>
<text x="803.4" y="523">IDENTIFICATION</text>
</g>
<g font-size="4.2">
<text x="372" y="236.7">74.000</text>
<text x="380.4" y="250.5">72.000</text>
<text x="64.9" y="304.5">45°</text>
<text x="673.1" y="305.9">45°</text>
<text x="710.9" y="311.8" transform="rotate(-90 710.9 311.8)">2.000</text>
<text x="92.6" y="323.4">7.750</text>
<text x="375.7" y="323">7 spaces @9&quot; = 63.000</text>
<text x="721.6" y="329.4">.750</text>
<text x="205.4" y="424.7">3.750</text>
<text x="313.9" y="430.7">.280</text>
<text x="313.2" y="438.3">.180</text>
<text x="310.7" y="467.5" transform="rotate(-90 310.7 467.5)">1.313</text>
<text x="318.6" y="466.3" transform="rotate(-90 318.6 466.3)">.813</text>
<text x="124.3" y="473.8" transform="rotate(-90 124.3 473.8)">1.000</text>
<text x="837.5" y="476.3" transform="rotate(-90 837.5 476.3)">MIDDLE SECTION</text>
<text x="827.3" y="490.3" transform="rotate(-90 827.3 490.3)">REPLACEABLE TRACK ASSEMBLY</text>
<text x="832.5" y="488" transform="rotate(-90 832.5 488)">25-3 REPLACEABLE TRACK (2)</text>
</g>
<text font-size="3.9" x="132.3" y="433.7">⌀1.313 ↧ .280</text>
<g font-size="3.5">
<text x="834.1" y="385.8" transform="rotate(-90 834.1 385.8)">RUFUS, OR</text>
<text x="838.5" y="386.7" transform="rotate(-90 838.5 386.7)">CENWP-ODJ</text>
<text x="811.7" y="395.5" transform="rotate(-90 811.7 395.5)">PORTLAND DISTRICT</text>
<text x="830.3" y="397" transform="rotate(-90 830.3 397)">JOHN DAY ENGINEERING</text>
<text x="806.6" y="407" transform="rotate(-90 806.6 407)">U.S. ARMY CORPS OF ENGINEERS</text>
<text x="805.2" y="478.8" transform="rotate(-90 805.2 478.8)">COLUMBIA RIVER, WA</text>
<text x="810.3" y="482.7" transform="rotate(-90 810.3 482.7)">JOHN DAY LOCK AND DAM</text>
<text x="815.4" y="490.8" transform="rotate(-90 815.4 490.8)">SUBMERGED TRAVELING SCREENS</text>
<text x="849.9" y="509.5" transform="rotate(-90 849.9 509.5)">M:\Engineering\Staff\Mariscal Arellano\013. FY25\003. STS New Start Documents\Replaceable Tracks\2nd Design\Replaceable Tracks.idw</text>
<text x="850.2" y="537.2" transform="rotate(-90 850.2 537.2)">DESIGN FILE:</text>
<text x="193.4" y="545.8">DATE PLOTTED:</text>
<text x="228.6" y="545.6">12/5/2025</text>
<text x="496.9" y="545.8">USERNAME:</text>
<text x="648.7" y="546">SHEET NAME:</text>
</g>
<g font-size="3.3">
<text x="802.6" y="44">US Army Corps</text>
<text x="802.6" y="47.6">of Engineers</text>
<text x="802.6" y="51.1">Portland District</text>
</g>
<g font-size="2.8">
<text x="839.8" y="73.7" transform="rotate(-90 839.8 73.7)">APPR.</text>
<text x="839.8" y="93" transform="rotate(-90 839.8 93)">DATE</text>
<text x="839.8" y="180.5" transform="rotate(-90 839.8 180.5)">DESCRIPTION</text>
<text x="839.8" y="255.3" transform="rotate(-90 839.8 255.3)">MARK</text>
<text x="803.2" y="304.2" transform="rotate(-90 803.2 304.2)">DATE:</text>
<text x="811.7" y="304.2" transform="rotate(-90 811.7 304.2)">SOLICITATION NO.:</text>
<text x="820" y="304.2" transform="rotate(-90 820 304.2)">CONTRACT NO.:</text>
<text x="828.2" y="304.2" transform="rotate(-90 828.2 304.2)">DRAWING NUMBER:</text>
<text x="811.7" y="325" transform="rotate(-90 811.7 325)">CKD BY:</text>
<text x="828.2" y="325" transform="rotate(-90 828.2 325)">PLOT DATE:</text>
<text x="831.7" y="325" transform="rotate(-90 831.7 325)">12/5/2025</text>
<text x="836.1" y="329" transform="rotate(-90 836.1 329)">FILE NAME:</text>
<text x="803.5" y="344.8" transform="rotate(-90 803.5 344.8)">DESIGNED BY:</text>
<text x="807" y="343.9" transform="rotate(-90 807 343.9)">ADRIAN MARISCAL ARELLANO</text>
<text x="811.7" y="344.8" transform="rotate(-90 811.7 344.8)">DWN BY:</text>
<text x="815.2" y="344.8" transform="rotate(-90 815.2 344.8)">G2ODJAAM</text>
<text x="820" y="344.8" transform="rotate(-90 820 344.8)">SUBMITTED BY:</text>
<text x="828.2" y="344.8" transform="rotate(-90 828.2 344.8)">PLOT SCALE:</text>
<text x="831.7" y="344.8" transform="rotate(-90 831.7 344.8)">1/3</text>
<text x="836.5" y="344.8" transform="rotate(-90 836.5 344.8)">SIZE:</text>
<text x="840" y="344.8" transform="rotate(-90 840 344.8)">ANSI-D</text>
<text x="520.7" y="545.8">G2ODJAAM</text>
</g>
<text font-size="2.6" x="839.8" y="329" transform="rotate(-90 839.8 329)">Replaceable Tracks.idw</text>
<text font-size="1.7" x="823.2" y="46.5">®</text>
</svg>
